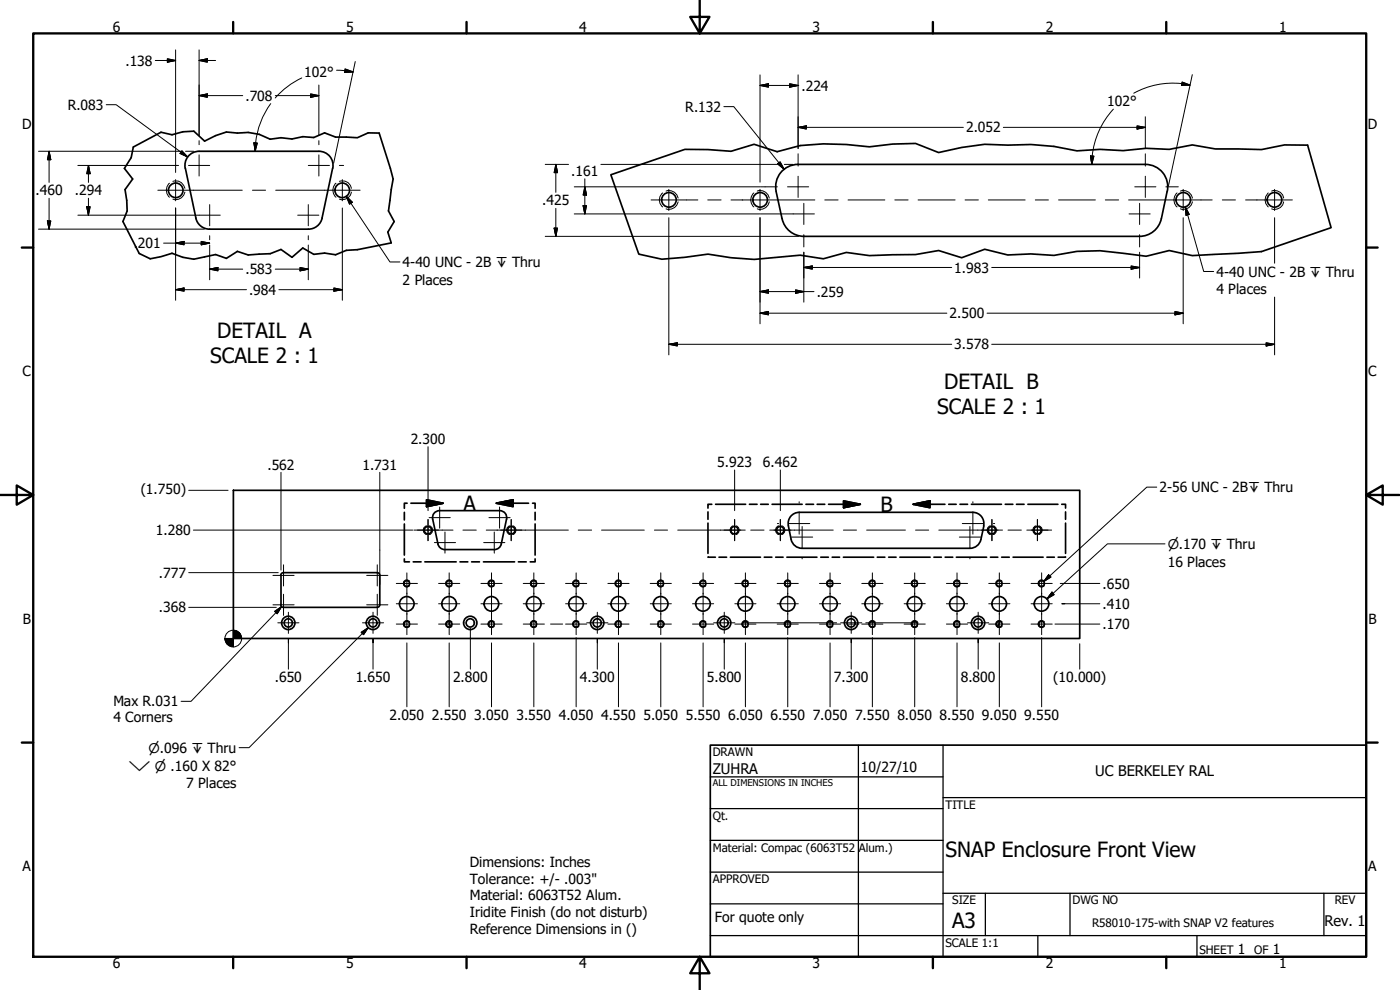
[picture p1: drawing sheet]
<svg xmlns="http://www.w3.org/2000/svg" width="420mm" height="297mm" viewBox="0 0 420 297" stroke-linecap="round" stroke-linejoin="round" font-family="sans-serif">
<!-- layer: Visible (ANSI) -->
<g fill="none" stroke="#000" stroke-width=".51">
<path d="M95.7 45.4h-36a4.2 4.2 0 0 0-4.1 5.1l3.2 15M95.7 45.4a4.2 4.2 0 0 1 4.2 5.1M99.8 50.5l-3.2 15M232.9 57.5l1.8 8.1M343.7 49.3h-104.2a6.7 6.7 0 0 0-6.6 8.1M343.8 49.3a6.7 6.7 0 0 1 6.5 8.1M350.3 57.5l-1.7 8.1M58.8 65.4a4.2 4.2 0 0 0 4.1 3.4M62.9 68.8h29.6M96.7 65.4a4.2 4.2 0 0 1-4.1 3.4M234.7 65.6a6.7 6.7 0 0 0 6.6 5.3M348.5 65.6a6.7 6.7 0 0 1-6.5 5.3h-100.8"/>
<path d="M70 147.1h254v44.5h-254zM131.9 153.2a2.13 2.13 0 0 0-2.1 2.6l1.6 7.4M132 153.2h17.9M150 153.2a2.13 2.13 0 0 1 2 2.6l-1.6 7.4M236.6 157.8l.8 4M291.9 153.7a3.3 3.3 0 0 1 3.3 4.1M292 153.7h-52.1a3.3 3.3 0 0 0-3.3 4.1M295.3 157.8l-.9 4M84.3 172.6a.79 .79 0 0 1 .8-.8l28.4 .1 .5 .7v8.9M84.3 172.6v8.9M131.4 163.2l.8 1.2 1.3 .5M150.4 163.2l-.7 1.2-1.3 .5h-14.9"/>
<path d="M237.4 161.9a3.3 3.3 0 0 0 3.3 2.6M294.4 161.9a3.3 3.3 0 0 1-3.3 2.6h-50.4M84.3 181.4a.79 .79 0 0 0 .8 .8h28.1a.79 .79 0 0 0 .8-.8M134.9 186.4v1l.4 .5M299.8 186.4v.7l-.5 .8"/>
<circle cx="52.7" cy="57.1" r="2.19"/>
<circle cx="102.7" cy="57.1" r="2.19"/>
<circle cx="200.8" cy="60" r="2.19"/>
<circle cx="228.1" cy="60" r="2.19"/>
<circle cx="355.1" cy="60" r="2.19"/>
<circle cx="382.5" cy="60" r="2.19"/>
<circle cx="128.4" cy="159.1" r="1.11"/>
<circle cx="153.4" cy="159.1" r="1.11"/>
<circle cx="220.4" cy="159.1" r="1.11"/>
<circle cx="234.2" cy="159.1" r="1.11"/>
<circle cx="297.7" cy="159.1" r="1.11"/>
<circle cx="311.4" cy="159.1" r="1.11"/>
<circle cx="122.1" cy="175.1" r=".86"/>
<circle cx="134.8" cy="175.1" r=".86"/>
<circle cx="147.5" cy="175.1" r=".86"/>
<circle cx="160.2" cy="175.1" r=".86"/>
<circle cx="172.9" cy="175.1" r=".86"/>
<circle cx="185.6" cy="175.1" r=".86"/>
<circle cx="198.3" cy="175.1" r=".86"/>
<circle cx="211" cy="175.1" r=".86"/>
<circle cx="223.7" cy="175.1" r=".86"/>
<circle cx="236.4" cy="175.1" r=".86"/>
<circle cx="249.1" cy="175.1" r=".86"/>
<circle cx="261.8" cy="175.1" r=".86"/>
<circle cx="274.5" cy="175.1" r=".86"/>
<circle cx="287.2" cy="175.1" r=".86"/>
<circle cx="299.9" cy="175.1" r=".86"/>
<circle cx="312.6" cy="175.1" r=".86"/>
<circle cx="86.5" cy="186.9" r="1.24"/>
<circle cx="86.5" cy="186.9" r="2"/>
<circle cx="111.9" cy="186.9" r="1.24"/>
<circle cx="111.9" cy="186.9" r="2"/>
<circle cx="122.1" cy="187.3" r=".86"/>
<circle cx="122.1" cy="181.2" r="2.19"/>
<circle cx="134.8" cy="187.3" r=".86"/>
<circle cx="134.8" cy="181.2" r="2.19"/>
<circle cx="141.1" cy="186.9" r="1.24"/>
<circle cx="141.1" cy="186.9" r="2"/>
<circle cx="147.5" cy="187.3" r=".86"/>
<circle cx="147.5" cy="181.2" r="2.19"/>
<circle cx="160.2" cy="187.3" r=".86"/>
<circle cx="160.2" cy="181.2" r="2.19"/>
<circle cx="172.9" cy="187.3" r=".86"/>
<circle cx="172.9" cy="181.2" r="2.19"/>
<circle cx="179.2" cy="186.9" r="1.24"/>
<circle cx="179.2" cy="186.9" r="2"/>
<circle cx="185.6" cy="187.3" r=".86"/>
<circle cx="185.6" cy="181.2" r="2.19"/>
<circle cx="198.3" cy="187.3" r=".86"/>
<circle cx="198.3" cy="181.2" r="2.19"/>
<circle cx="211" cy="187.3" r=".86"/>
<circle cx="211" cy="181.2" r="2.19"/>
<circle cx="217.3" cy="186.9" r="1.24"/>
<circle cx="217.3" cy="186.9" r="2"/>
<circle cx="223.7" cy="187.3" r=".86"/>
<circle cx="223.7" cy="181.2" r="2.19"/>
<circle cx="236.4" cy="187.3" r=".86"/>
<circle cx="236.4" cy="181.2" r="2.19"/>
<circle cx="249.1" cy="187.3" r=".86"/>
<circle cx="249.1" cy="181.2" r="2.19"/>
<circle cx="255.4" cy="186.9" r="1.24"/>
<circle cx="255.4" cy="186.9" r="2"/>
<circle cx="261.8" cy="187.3" r=".86"/>
<circle cx="261.8" cy="181.2" r="2.19"/>
<circle cx="274.5" cy="187.3" r=".86"/>
<circle cx="274.5" cy="181.2" r="2.19"/>
<circle cx="287.2" cy="187.3" r=".86"/>
<circle cx="287.2" cy="181.2" r="2.19"/>
<circle cx="293.5" cy="186.9" r="1.24"/>
<circle cx="293.5" cy="186.9" r="2"/>
<circle cx="299.9" cy="187.3" r=".86"/>
<circle cx="299.9" cy="181.2" r="2.19"/>
<circle cx="312.6" cy="187.3" r=".86"/>
<circle cx="312.6" cy="181.2" r="2.19"/>
</g>
<!-- layer: Hidden Narrow (ANSI) -->
<g fill="none" stroke="#000" stroke-width=".3">
<path d="M50.9 55a2.78 2.78 0 0 0 0 4.2M51.9 54.4a2.74 2.74 0 0 1 3.6 2.1M55.5 57.6a2.76 2.76 0 0 1-3.6 2.1M100.8 55a2.78 2.78 0 0 0 0 4.2M101.9 54.4a2.74 2.74 0 0 1 3.6 2.1M105.5 57.6a2.69 2.69 0 0 1-3.6 2.1M198.9 57.9a2.67 2.67 0 0 0 0 4.2M199.9 57.3a2.77 2.77 0 0 1 3.6 2.1M226.3 57.9a2.78 2.78 0 0 0 0 4.2M227.3 57.3a2.74 2.74 0 0 1 3.6 2.1M353.3 57.9a2.78 2.78 0 0 0 0 4.2M354.3 57.3a2.74 2.74 0 0 1 3.6 2.1"/>
<path d="M380.6 57.9a2.78 2.78 0 0 0 0 4.2M381.6 57.3a2.74 2.74 0 0 1 3.7 2.1M203.5 60.6a2.76 2.76 0 0 1-3.6 2.1M230.9 60.6a2.76 2.76 0 0 1-3.6 2.1M357.9 60.6a2.76 2.76 0 0 1-3.6 2.1M385.3 60.6a2.69 2.69 0 0 1-3.7 2.1M128 157.8a1.3 1.3 0 0 0-.8 2l.8 .6M128.8 157.8a1.34 1.34 0 0 1 1.1 1.3 1.34 1.34 0 0 1-1.1 1.3M153 157.8a1.34 1.34 0 0 0-1 1.3 1.34 1.34 0 0 0 1 1.3M153.9 157.8a1.34 1.34 0 0 1 1 1.3 1.34 1.34 0 0 1-1 1.3M220 157.8a1.37 1.37 0 0 0-.9 1.3 1.37 1.37 0 0 0 .9 1.3M220.9 157.8a1.37 1.37 0 0 1 1 1.3 1.37 1.37 0 0 1-1 1.3"/>
<path d="M233.7 157.8a1.34 1.34 0 0 0-1 1.3 1.34 1.34 0 0 0 1 1.3M234.6 157.8a1.34 1.34 0 0 1 1 1.3 1.34 1.34 0 0 1-1 1.3M297.2 157.8a1.34 1.34 0 0 0-1 1.3 1.34 1.34 0 0 0 1 1.3M298.1 157.8a1.34 1.34 0 0 1 1 1.3 1.34 1.34 0 0 1-1 1.3M310.9 157.8a1.37 1.37 0 0 0-1 1.3 1.37 1.37 0 0 0 1 1.3M311.8 157.8a1.3 1.3 0 0 1 .8 2l-.8 .6M122.9 174.4l-.7-.4h-.5a1.13 1.13 0 0 0-.7 1.1 1.13 1.13 0 0 0 .7 1h.5l.7-.4M135.6 174.4l-.7-.4h-.5a1.13 1.13 0 0 0-.7 1.1 1.13 1.13 0 0 0 .7 1h.5l.7-.4M148.3 174.4l-.7-.4h-.5a1.13 1.13 0 0 0-.7 1.1 1.13 1.13 0 0 0 .7 1h.5l.7-.4M161 174.4l-.7-.4h-.5a1.13 1.13 0 0 0-.7 1.1 1.13 1.13 0 0 0 .7 1h.5l.7-.4M173.7 174.4l-.7-.4h-.5a1.13 1.13 0 0 0-.7 1.1 1.13 1.13 0 0 0 .7 1h.5l.7-.4M186.4 174.4l-.7-.4h-.5a1.13 1.13 0 0 0-.7 1.1 1.13 1.13 0 0 0 .7 1h.5l.7-.4"/>
<path d="M199.1 174.4l-.7-.4h-.5a1.13 1.13 0 0 0-.7 1.1 1.13 1.13 0 0 0 .7 1h.5l.7-.4M211.8 174.4l-.7-.4h-.5a1.13 1.13 0 0 0-.7 1.1 1.13 1.13 0 0 0 .7 1h.5l.7-.4M224.5 174.4l-.7-.4h-.5a1.13 1.13 0 0 0-.7 1.1 1.13 1.13 0 0 0 .7 1h.5l.7-.4M237.2 174.4l-.7-.4h-.5a1.13 1.13 0 0 0-.7 1.1 1.13 1.13 0 0 0 .7 1h.5l.7-.4M249.9 174.4l-.7-.4h-.5a1.13 1.13 0 0 0-.7 1.1 1.13 1.13 0 0 0 .7 1h.5l.7-.4M262.6 174.4l-.7-.4h-.5a1.13 1.13 0 0 0-.7 1.1 1.13 1.13 0 0 0 .7 1h.5l.7-.4M275.3 174.4l-.7-.4h-.5a1.13 1.13 0 0 0-.7 1.1 1.13 1.13 0 0 0 .7 1h.5l.7-.4M288 174.4l-.7-.4h-.5a1.13 1.13 0 0 0-.7 1.1 1.13 1.13 0 0 0 .7 1h.5l.7-.4M300.7 174.4l-.7-.4h-.5a1.13 1.13 0 0 0-.7 1.1 1.13 1.13 0 0 0 .7 1h.5l.7-.4M313.4 174.4l-.7-.4h-.5a1.13 1.13 0 0 0-.7 1.1 1.13 1.13 0 0 0 .7 1h.5l.7-.4M122.9 186.6l-.7-.4h-.5a1.13 1.13 0 0 0-.7 1 1.13 1.13 0 0 0 .7 1.1h.5l.7-.4M135.6 186.6l-.7-.4h-.5a1.13 1.13 0 0 0-.7 1 1.13 1.13 0 0 0 .7 1.1h.5l.7-.4"/>
<path d="M148.3 186.6l-.7-.4h-.5a1.13 1.13 0 0 0-.7 1 1.13 1.13 0 0 0 .7 1.1h.5l.7-.4M161 186.6l-.7-.4h-.5a1.13 1.13 0 0 0-.7 1 1.13 1.13 0 0 0 .7 1.1h.5l.7-.4M173.7 186.6l-.7-.4h-.5a1.13 1.13 0 0 0-.7 1 1.13 1.13 0 0 0 .7 1.1h.5l.7-.4M186.4 186.6l-.7-.4h-.5a1.13 1.13 0 0 0-.7 1 1.13 1.13 0 0 0 .7 1.1h.5l.7-.4M197.4 186.6a1.09 1.09 0 0 1 1.6-.2 1.09 1.09 0 0 1 0 1.7 1.09 1.09 0 0 1-1.6-.2M211.8 186.6l-.7-.4h-.5a1.13 1.13 0 0 0-.7 1 1.13 1.13 0 0 0 .7 1.1h.5l.7-.4M224.5 186.6l-.7-.4h-.5a1.13 1.13 0 0 0-.7 1 1.13 1.13 0 0 0 .7 1.1h.5l.7-.4M237.2 186.6l-.7-.4h-.5a1.13 1.13 0 0 0-.7 1 1.13 1.13 0 0 0 .7 1.1h.5l.7-.4M249.9 186.6l-.7-.4h-.5a1.13 1.13 0 0 0-.7 1 1.13 1.13 0 0 0 .7 1.1h.5l.7-.4M262.6 186.6l-.7-.4h-.5a1.13 1.13 0 0 0-.7 1 1.13 1.13 0 0 0 .7 1.1h.5l.7-.4M275.3 186.6l-.7-.4h-.5a1.13 1.13 0 0 0-.7 1 1.13 1.13 0 0 0 .7 1.1h.5l.7-.4M288 186.6l-.7-.4h-.5a1.13 1.13 0 0 0-.7 1 1.13 1.13 0 0 0 .7 1.1h.5l.7-.4"/>
<path d="M300.7 186.6l-.7-.4h-.5a1.13 1.13 0 0 0-.7 1 1.13 1.13 0 0 0 .7 1.1h.5l.7-.4M313.4 186.6l-.7-.4h-.5a1.13 1.13 0 0 0-.7 1 1.13 1.13 0 0 0 .7 1.1h.5l.7-.4"/>
</g>
<!-- layer: Break Line (ANSI) -->
<path d="M40 44.1l8.3-4.4 3.3 .7 3.3-.9 3.3-.1 3.2 2.9 3.3-1.6 3.2-1.1 3.3 .3 3.3-.2 3.3 .6 3.3 1.5 3.2-.5 3.3 .4 3.3-.7 3.3 .3 3.2-1.4 3.3 1.2 6.6 .2 3.2-1.4h3.3l4.2 13.8-1.4 9.6 1.7 3.2-1.9 3.1 1 3.3-10.1 2-3.4 .2-3.2 1.3-3.3-.5-3.2 .4-3.3-1.9-3.3 2.8-3.3-2.3-3.2 1.2-6.6 .4-3.3-1.1-3.3 2.1-3.2-1.1-6.5 1.4-3.3-.6-3.3-1.2-3.3 1-3.2 .6-3.3-1.5-4.9-9.6 1.3-3.2-.2-3.2-.5-3.2 2.3-3.2-2.5-3.2 2.1-3.2zM183.3 52.4l22.2-7.6 7 .1 6.9 .5 6.9-2.1 6.9 2.2 7-1.8 6.9-.5 6.9 .2 6.9 .7 6.9-.9 7-.2 6.9 2.8 6.9-1.6 6.9-.9 7 .2 6.9-.1 6.9 .5 6.9 1.4 6.9-.5 7 .4 6.9-.7 6.9 .3 6.9-1.3 6.9 1.2 13.9 .2 6.9-1.4h6.9l7.1 24.8-20.9 7.2-20.8 1.2-6.9-1.5-6.9 1.7-13.9-1.7-6.9 .2-6.9 1.2-6.9-.4-6.9 .3-7-1.7-6.9 2.5-6.9-2.1-6.9 1.2-13.9 .3-6.9-1-6.9 1.9-6.9-1-13.9 1.2-6.9-.5-6.9-1.1-7 1-6.9 .6-6.9-1.6z" fill="none" stroke="#000" stroke-width=".51"/>
<!-- layer: Detail Boundary (ANSI) -->
<g fill="none" stroke="#000" stroke-width=".51">
<path d="M121.3 153.7v2.3M121.3 157.2v9.3M122.2 151h-.9v1.5M123.3 151h9.7M128 150l5 1-5 1zM149 151l5-1v2zM149 151h9.6M159.8 151h.8v1.5M160.6 153.7v2.3M160.6 157.2v9.3M212.5 153.6v2.2M212.5 157v9"/>
<path d="M213.6 151.3h-1.1v1.1M214.8 151.3h9M224.9 151.3h2.3M228.3 151.3h2.3M231.7 151.3h9M241.9 151.3h2.3M245.2 151.3h2.3M248.7 151.3h9.5M253.2 150.3l5 1-5 1zM274.1 151.3l5-1v2zM274.1 151.3h9.5M284.7 151.3h2.3"/>
<path d="M288.1 151.3h2.3M291.5 151.3h9M301.7 151.3h2.3M305.1 151.3h2.2M308.5 151.3h9M318.6 151.3h1.2v1.1M319.8 153.6v2.2M319.8 157v9M121.3 167.7v.9h1.6M124 168.6h2.4M127.5 168.6h9.4M138 168.6h2.4"/>
<path d="M141.5 168.6h2.4M145.1 168.6h9.3M155.6 168.6h2.3M160.6 167.7v.9h-1.5M212.5 167.1l2.2 .1M215.8 167.2h2.3M219.2 167.2h9M229.4 167.2h2.2M232.8 167.2h2.2M236.2 167.2h9M246.3 167.2h2.3M249.7 167.2h2.3"/>
<path d="M253.1 167.2h9.1M263.3 167.2h2.3M266.7 167.2h2.2M270.1 167.2h9M280.3 167.2h2.2M283.7 167.2h2.2M287 167.2h9.1M297.2 167.2h2.3M300.6 167.2h2.3M304 167.2h9.1M314.2 167.2h2.2M319.8 167.1l-2.2 .1"/>
</g>
<path d="M128 152l5-1zM128 150l5 1-5 1zM149 151l5-1zM149 151l5-1v2zM253.2 152.3l5-1zM253.2 150.3l5 1-5 1zM274.1 151.3l5-1zM274.1 151.3l5-1v2z" fill="#000" stroke="#000" stroke-width=".51"/>
<!-- layer: Border (ANSI) -->
<g fill="none" stroke="#000" stroke-width=".7">
<path d="M10 10h400v277.1h-400zM70 6.6v3.4M140 6.6v3.4M210 0v10l-2.9-4.9h5.8l-2.9 4.9M280 6.6v3.4M350 6.6v3.4M6.5 74.3h3.5M410 74.3h3.4M0 148.5h10l-5-2.8v5.7l5-2.9M410 148.5l5 2.9v-5.7l-5 2.8h10M6.5 222.8h3.5M410 222.8h3.4"/>
<path d="M70 287.1v3.4M140 287.1v3.4M210 287.1l2.9 4.9h-5.8l2.9-4.9v9.9M280 287.1v3.4M350 287.1v3.4"/>
</g>
<!-- layer: Title (ANSI) -->
<g fill="none" stroke="#000" stroke-width=".38">
<path d="M213.2 233.1h69.8M257.6 223.6v63.5M283 239.3h127M283 223.6v63.5M213.2 242.6h69.8M213.2 252.1h69.8M213.2 261.7h69.8M213.2 271.2h69.8M283 268h127M295.7 268v12.7M321.1 268v12.7M397.3 268v12.7"/>
<path d="M213.2 280.7h196.8M311.5 280.7v6.4M359.2 280.7v6.4"/>
</g>
<path d="M213.2 223.6h196.8v63.5h-196.8z" fill="none" stroke="#000" stroke-width=".51"/>
<!-- layer: Dimension (ANSI) -->
<g fill="none" stroke="#000" stroke-width=".3">
<path d="M46.6 18.1h6.1M50.2 17.6l2.5 .5-2.5 .6zM52.7 15v34.5M59.8 18.1l2.4-.5v1.1zM59.8 15v25.6M59.8 18.1h4.9M106.6 18.5l-6.5 30.4M31.9 31.4h3l21.4 15.7M59.8 28.7l2.4-.5v1zM59.8 28.7h13M81.3 31.1a24.4 24.4 0 0 0-4.7 14.3M82.6 28.7h13.1"/>
<path d="M90.6 23.4a24.4 24.4 0 0 0-8 6M93.2 28.2l2.5 .5-2.5 .5zM95.7 25.5v15.1M101 21.1l2.5 .1M103.5 21.2l2.5 .4M103.6 20.7l2.4 .9-2.6 .1zM217.2 32h3l15.1 18.8M228.1 25.6l2.5-.5v1zM228.1 22.5v32.2M228.1 25.6h11.6M237 25.1l2.5 .5-2.5 .5zM239.5 38.2l2.5-.4v.9z"/>
<path d="M239.5 38.2h49.6M239.5 22.5v22.1M301.1 38.2h42.6M334.1 32.7a24.4 24.4 0 0 0-6.4 16.6M341.2 37.8l2.5 .4-2.5 .5zM343.7 35v9.6M354.6 25.1l2.5 .4M354.7 25.1a24.4 24.4 0 0 0-14.4 2.9M354.8 24.6l2.3 .9-2.5 .1zM357.8 22.4l-7.2 33.5M11.6 45.4h43M14.7 45.4l.5 2.5h-1z"/>
<path d="M14.7 45.4v9.3M14.7 59.5v9.3M23.4 49.6h28.9M26.5 49.6l.6 2.5h-1.1zM26.5 49.6v5.1M26.5 59.5v5.1M52.7 49.7v2M54.6 45.3l1.7 1.8-2.3-1.1zM55.7 45.4h2.5M76.2 42.8l1 .1-.6 2.5zM163.6 49.3h7M166.8 49.3l.5 2.5h-1z"/>
<path d="M166.8 49.3v8.4M172.3 56.1h28.4M175.5 56.1l.5 2.4h-1zM175.5 53.6v10.6M180.3 49.3h53M200.9 56.1h27.1M228.2 56.1h1.4M233.4 49.1l.7-.5 1.2 2.2zM235.4 49.3h2.5M327.3 46.8h1l-.6 2.5zM11.6 68.8h49.7M14.2 66.3h1l-.5 2.5z"/>
<path d="M23.4 64.6h36.4M26 62h1.1l-.6 2.6zM49.1 72.9h13.8M52.7 72.9l2.5-.5v1.1zM52.7 62.4v27.7M60.4 72.4l2.5 .5-2.5 .6zM62.9 73.5v10.4M92.5 73.5v10.4M102.7 62.4v27.7M163.6 70.9h76M166.3 68.4h1l-.5 2.5zM166.8 62.5v8.4"/>
<path d="M172.3 64.2h28.4M175 61.7h1l-.5 2.5zM200.7 65.3v41.2M200.9 64.2h27.1M228.1 65.3v31.8M228.2 64.2h9.9M241.2 75.7v15M339.5 79.8l2.5 .4-2.5 .6zM342 75.7v7.7M355.1 65.3v31.8M382.5 65.3v13.7M52.7 86.9l2.5-.5v1z"/>
<path d="M52.7 86.9h21.3M62.9 80.8l2.5-.6v1.1zM62.9 80.8h9.9M82.6 80.8h9.9M83.7 86.9h19M90 80.2l2.5 .6-2.5 .5zM100.2 86.4l2.5 .5-2.5 .5zM228.1 94l2.5-.5v1zM228.1 87.5l2.5-.5v1zM228.1 94h56.1M228.1 87.5h16.2M238.8 87l2.4 .5-2.4 .5z"/>
<path d="M241.2 80.2l2.6-.4v1zM241.2 80.2h44.4M296.2 94h58.9M297.6 80.2h44.4M352.6 93.5l2.5 .5-2.5 .5zM382.5 89.1v17.4M200.7 103.3l2.6-.4v.9zM200.7 103.3h84.9M297.6 103.3h84.9M380 102.9l2.5 .4-2.5 .5zM128.5 134v19.2M56.6 147.1h11.9"/>
<path d="M58 159.1h65.8M84.3 141.7v29.4M114 141.7v30.8M220.5 141v12.2M234.2 141v12.2M56.6 171.8h26.9M114 172.7v2.7M318.2 175.1h11.9M56.6 182.2h26.3M82.4 183.4l2.1-1.4-1.3 2.1zM84.5 182l-27.2 28.4h-2.9M86.6 192.8v-1v9"/>
<path d="M112 192.8v-1v9M122.1 192.9v19.2M134.8 192.9v19.2M141.2 188.5v12.3M147.5 192.9v19.2M160.2 192.9v19.2M165.2 187.2h3.6M172.9 191.3v20.8M179.3 192.8v-1v9M185.6 192.9v19.2M198.3 192.9v19.2M211 192.9v19.2"/>
<path d="M217.4 192.8v-1v9M222.8 186.9h.8M223.7 192.9v19.2M223.8 186.9h12.5M236.4 191.3v20.8M236.5 186.9h12.5M249.1 192.9v19.2M249.2 186.9h1.9M254.1 187.2h1.2M255.5 192.8v-1v9M255.5 187.2h2.2M259.8 186.9h1.9"/>
<path d="M261.8 191.3v20.8M261.9 186.9h12.5M274.5 191.3v20.8M274.6 186.9h.9M287.2 192.9v19.2M293.6 192.8v-1v9M299.9 192.9v19.2M312.6 191.3v20.8M316.6 187.2h13.5M319.5 181.2h-.8h11.4M324 193.2v7.6"/>
<circle cx="70" cy="191.6" r="2.51"/>
</g>
<g fill="#000" stroke="#000" stroke-width=".3">
<path d="M50.2 18.7l2.5-.6zM50.2 17.6l2.5 .5-2.5 .6zM59.8 18.1l2.4-.5zM59.8 18.1l2.4-.5v1.1zM59.8 28.7l2.4-.5zM59.8 28.7l2.4-.5v1zM93.2 29.2l2.5-.5zM93.2 28.2l2.5 .5-2.5 .5zM103.4 21.7l2.6-.1zM103.6 20.7l2.4 .9-2.6 .1zM228.1 25.6l2.5-.5zM228.1 25.6l2.5-.5v1z"/>
<path d="M237 26.1l2.5-.5zM237 25.1l2.5 .5-2.5 .5zM239.5 38.2l2.5-.4zM239.5 38.2l2.5-.4v.9zM341.2 38.7l2.5-.5zM341.2 37.8l2.5 .4-2.5 .5zM354.6 25.6l2.5-.1zM354.8 24.6l2.3 .9-2.5 .1zM14.7 45.4l.5 2.5zM14.7 45.4l.5 2.5h-1zM26.5 49.6l.6 2.5zM26.5 49.6l.6 2.5h-1.1z"/>
<path d="M54 46l2.3 1.1zM54.6 45.3l1.7 1.8-2.3-1.1zM76.2 42.8l.4 2.6zM76.2 42.8l1 .1-.6 2.5zM166.8 49.3l.5 2.5zM166.8 49.3l.5 2.5h-1zM175.5 56.1l.5 2.4zM175.5 56.1l.5 2.4h-1zM233.4 49.1l1.9 1.7zM233.4 49.1l.7-.5 1.2 2.2zM327.3 46.8l.4 2.5zM327.3 46.8h1l-.6 2.5z"/>
<path d="M14.2 66.3l.5 2.5zM14.2 66.3h1l-.5 2.5zM26 62l.5 2.6zM26 62h1.1l-.6 2.6zM52.7 72.9l2.5-.5zM52.7 72.9l2.5-.5v1.1zM60.4 73.5l2.5-.6zM60.4 72.4l2.5 .5-2.5 .6zM166.3 68.4l.5 2.5zM166.3 68.4h1l-.5 2.5zM175 61.7l.5 2.5zM175 61.7h1l-.5 2.5z"/>
<path d="M241.2 80.2l2.6-.4zM241.2 80.2l2.6-.4v1zM52.7 86.9l2.5-.5zM52.7 86.9l2.5-.5v1zM62.9 80.8l2.5-.6zM62.9 80.8l2.5-.6v1.1zM90 81.3l2.5-.5zM90 80.2l2.5 .6-2.5 .5zM100.2 87.4l2.5-.5zM100.2 86.4l2.5 .5-2.5 .5zM228.1 94l2.5-.5zM228.1 94l2.5-.5v1z"/>
<path d="M228.1 87.5l2.5-.5zM228.1 87.5l2.5-.5v1zM238.8 88l2.4-.5zM238.8 87l2.4 .5-2.4 .5zM339.5 80.8l2.5-.6zM339.5 79.8l2.5 .4-2.5 .6zM352.6 94.5l2.5-.5zM352.6 93.5l2.5 .5-2.5 .5zM200.7 103.3l2.6-.4zM200.7 103.3l2.6-.4v.9zM380 103.8l2.5-.5zM380 102.9l2.5 .4-2.5 .5z"/>
<path d="M67.5 191.6l.8 1.7-.6-.8zM67.5 191.6l1.6 2.3-.8-.6zM67.5 191.6l2.5 2.4-.9-.1zM70 191.6h2.5zM70 189.1l2.5 2.5h-2.5zM70 189.1v4.9zM67.5 191.6h2.5v2.4zM67.5 191.6h2.5zM71.8 189.8l.5 .8 .2 1zM71 189.3l.8 .5 .7 1.8zM70 189.1l1 .2 1.5 2.3zM84.5 182l-1.3 2.1z"/>
<path d="M82.4 183.4l2.1-1.4-1.3 2.1z"/>
</g>
<!-- layer: Center Mark (ANSI) -->
<g fill="none" stroke="#000" stroke-width=".3">
<path d="M52.3 49.6h1.3M52.7 53.9v6.3M56.6 49.6h6.3M59.8 42.2v1.2M59.8 46.5v6.3M95.7 46.5v3.1h-3.2M95.7 42.2v1.2M98.9 49.6h-3.2v3.2M101.9 49.6h1.2M102.7 53.9v6.3M200.7 56.8v6.4M228.1 56.8v6.4"/>
<path d="M229.6 56.1h3.7M236.3 56.1h6.4M239.5 46.2v3.6M239.5 52.9v6.3M343.7 52.9v3.2h-3.1M343.7 46.2v3.6M346.9 56.1h-3.2v3.1M349.9 56.1h3.7M355.1 56.8v6.4M382.5 56.8v6.4M59.8 64.6h6.3M62.9 61.4v6.3"/>
<path d="M62.9 70.7v1.2M89.3 64.6h6.4M92.5 61.4v6.3M92.5 70.7v1.2M238.1 64.2h6.3M241.2 61v6.4M241.2 70.4v3.7M338.8 64.2h6.4M342 61v6.4M342 70.4v3.7M125.3 159.1h6.3M128.5 155.9v6.3"/>
<path d="M128.8 155.3h6.3M132 152.1v6.4M133.5 159.6v6.4M146.7 155.3h6.4M148.3 159.6v6.4M149.9 152.1v6.4M150.2 159.1h6.4M153.4 155.9v6.3M217.3 159.1h6.3M220.5 155.9v6.3M231 159.1h6.4M233.3 157.1h.4"/>
<path d="M234.2 155.9v6.3M236.7 157.1h6.3M239.8 150.5v.4M239.8 153.9v6.4M240.7 158v6.3M291.1 158v6.3M292 153.9v3.2h-3.2M292 150.5v.4M294.5 159.1h6.4M295.1 157.1h-3.1v3.2M297.7 155.9v6.3M298.1 157.1h.4"/>
<path d="M308.2 159.1h6.3M311.3 155.9v6.3M81.9 172.6h6.4M85.1 169.5v6.3M85.1 178.3v6.3M110 172.6h6.4M113.2 178.3v6.3M113.2 169.5v6.3M118.9 175.1h6.4M122.1 178v6.3M122.1 171.9v6.3M130.4 162.8h6.3"/>
<path d="M131.6 175.1h6.4M134.8 178v6.3M134.8 171.9v6.3M144.3 175.1h6.4M145.2 162.8h6.3M147.5 171.9v6.3M147.5 178v6.3M157 175.1h6.4M160.2 178v6.3M160.2 171.9v6.3M169.7 175.1h6.4M172.9 171.9v6.3"/>
<path d="M172.9 178v6.3M182.4 175.1h6.4M185.6 178v6.3M185.6 171.9v6.3M195.1 175.1h6.4M198.3 171.9v6.3M198.3 178v6.3M207.8 175.1h6.4M211 171.9v6.3M211 178v6.3M220.5 175.1h6.4M223.7 171.9v6.3"/>
<path d="M223.7 178v6.3M233.2 175.1h6.4M236.4 178v6.3M236.4 171.9v6.3M237.6 161.1h6.3M240.7 167.4v.3M245.9 175.1h6.4M249.1 171.9v6.3M249.1 178v6.3M258.6 175.1h6.4M261.8 178v6.3M261.8 171.9v6.3"/>
<path d="M271.3 175.1h6.4M274.5 171.9v6.3M274.5 178v6.3M284 175.1h6.4M287.2 178v6.3M287.2 171.9v6.3M287.9 161.1h6.4M291.1 167.4v.3M296.7 175.1h6.4M299.9 178v6.3M299.9 171.9v6.3M309.4 175.1h6.4"/>
<path d="M312.6 178v6.3M312.6 171.9v6.3M81.9 181.5h6.4M83.4 186.9h6.3M86.6 183.7v6.3M108.8 186.9h6.3M110 181.5h6.4M112 183.7v6.3M118.9 181.2h6.4M118.9 187.2h6.4M122.1 184.1v6.3M131.6 187.2h6.4"/>
<path d="M131.6 181.2h6.4M134.8 184.1v6.3M144.3 181.2h6.4M144.3 187.2h6.4M147.5 184.1v6.3M157 187.2h6.4M157 181.2h6.4M160.2 184.1v6.3M169.7 181.2h6.4M169.7 187.2h6.4M172.9 184.1v6.3M176.1 186.9h6.3"/>
<path d="M179.3 183.7v6.3M182.4 187.2h6.4M182.4 181.2h6.4M185.6 184.1v6.3M195.1 181.2h6.4M195.1 187.2h6.4M198.3 184.1v6.3M207.8 181.2h6.4M207.8 187.2h6.4M211 184.1v6.3M214.2 186.9h6.3M217.4 183.7v6.3"/>
<path d="M220.5 181.2h6.4M220.5 187.2h6.4M223.7 184.1v6.3M233.2 187.2h6.4M233.2 181.2h6.4M236.4 184.1v6.3M245.9 181.2h6.4M245.9 187.2h6.4M249.1 184.1v6.3M252.3 186.9h6.3M255.5 183.7v6.3M258.6 187.2h6.4"/>
<path d="M258.6 181.2h6.4M261.8 184.1v6.3M271.3 181.2h6.4M271.3 187.2h6.4M274.5 184.1v6.3M284 181.2h6.4M284 187.2h6.4M287.2 184.1v6.3M290.4 186.9h6.3M293.6 183.7v6.3M296.7 187.2h6.4M296.7 181.2h6.4"/>
<path d="M299.9 184.1v6.3M309.4 187.2h6.4M309.4 181.2h6.4M312.6 184.1v6.3"/>
</g>
<!-- layer: Symbol (ANSI) -->
<path d="M103.9 58.9l1.8 1.8-.8 .6zM103.9 58.9l13.1 19.7h3M355.7 62.1l1.2 2.2-1 .3zM355.7 62.1l5.6 19.4h2.9M347.2 146.2h-3l-31 28.3M314.7 172.5l.7 .7-2.2 1.3zM315.7 177.7l.7 .7-2.2 1.3zM349.6 163.2h-17.2l-18.2 16.5M108.4 189.7l2.1-1.4-1.4 2.1zM110.5 188.3l-35.8 36h-2.9" fill="none" stroke="#000" stroke-width=".3"/>
<path d="M103.9 58.9l1.8 1.8zM103.9 58.9l1.8 1.8-.8 .6zM355.7 62.1l1.2 2.2zM355.7 62.1l1.2 2.2-1 .3zM314.7 172.5l-1.5 2zM314.7 172.5l.7 .7-2.2 1.3zM315.7 177.7l-1.5 2zM315.7 177.7l.7 .7-2.2 1.3zM110.5 188.3l-1.4 2.1zM108.4 189.7l2.1-1.4-1.4 2.1z" fill="#000" stroke="#000" stroke-width=".3"/>
<!-- layer: Centerline (ANSI) -->
<g fill="none" stroke="#000" stroke-width=".3">
<path d="M47.4 57.1h25.3M75.8 57.1h3.9M82.7 57.1h25.4M195.4 60h14M212.4 60h4M219.4 60h25.1M247.5 60h4M254.5 60h11.1M268.5 60h4M275.5 60h11.1M289.6 60h4M296.6 60h11.1"/>
<path d="M310.7 60h3.9M317.7 60h11M331.7 60h4M338.7 60h25.1M366.8 60h4M373.8 60h14.1M124.2 159.1h11.8M138.9 159.1h4M145.9 159.1h24.7M173.5 159.1h4M180.5 159.1h12.9M196.4 159.1h3.9"/>
<path d="M203.4 159.1h18.9M225.3 159.1h4M232.3 159.1h17.8M253.1 159.1h3.9M260.1 159.1h11.6M274.8 159.1h3.9M281.7 159.1h17.8M302.5 159.1h4M309.5 159.1h6.1"/>
</g>
<g font-size="6.3">
<text x="65.2" y="101.5">DETAIL A</text>
<text x="63.1" y="109">SCALE 2 : 1</text>
<text x="283.4" y="116.8">DETAIL B</text>
<text x="281.2" y="124.3">SCALE 2 : 1</text>
<text x="139.1" y="153.3">A</text>
<text x="264.3" y="153.6">B</text>
<text x="283.8" y="257">SNAP Enclosure Front View</text>
<text x="285.8" y="278.6">A3</text>
</g>
<g font-size="4.4">
<text x="213.9" y="232.2">ZUHRA</text>
<text x="328.7" y="233">UC BERKELEY RAL</text>
<text x="397.5" y="277.8">Rev. 1</text>
</g>
<g font-size="4.2">
<text x="33.8" y="9.6">6</text>
<text x="103.9" y="9.6">5</text>
<text x="173.9" y="9.6">4</text>
<text x="243.8" y="9.6">3</text>
<text x="313.9" y="9.6">2</text>
<text x="383.9" y="9.6">1</text>
<text x="37.7" y="19.7">.138</text>
<text x="91.3" y="23.2">102°</text>
<text x="240.5" y="27.2">.224</text>
<text x="20.3" y="32.9">R.083</text>
<text x="73.7" y="30.2">.708</text>
<text x="205.7" y="33.5">R.132</text>
<text x="332.3" y="31.9">102°</text>
<text x="6.7" y="38.7">D</text>
<text x="289.9" y="39.7">2.052</text>
<text x="410.5" y="38.7">D</text>
<text x="171.4" y="52.8">.161</text>
<text x="10.7" y="58.6">.460</text>
<text x="22.5" y="58.6">.294</text>
<text x="162.8" y="61.6">.425</text>
<text x="40.1" y="74.5">.201</text>
<text x="73.7" y="82.3">.583</text>
<text x="120.8" y="80.1">4-40 UNC - 2B ↧ Thru</text>
<text x="286.4" y="81.8">1.983</text>
<text x="365.1" y="83">4-40 UNC - 2B ↧ Thru</text>
<text x="74.7" y="88.4">.984</text>
<text x="120.8" y="85.5">2 Places</text>
<text x="245.1" y="89">.259</text>
<text x="365.1" y="88.3">4 Places</text>
<text x="285" y="95.5">2.500</text>
<text x="286.4" y="104.8">3.578</text>
<text x="6.8" y="113">C</text>
<text x="410.7" y="113">C</text>
<text x="123.3" y="133.1">2.300</text>
<text x="80.3" y="140.9">.562</text>
<text x="108.8" y="140.9">1.731</text>
<text x="215.3" y="140.1">5.923</text>
<text x="229" y="140.1">6.462</text>
<text x="42.2" y="148.3">(1.750)</text>
<text x="348" y="147.7">2-56 UNC - 2B↧ Thru</text>
<text x="46.8" y="160.6">1.280</text>
<text x="47.7" y="173.3">.777</text>
<text x="350.5" y="170">16 Places</text>
<text x="330.9" y="176.6">.650</text>
<text x="47.7" y="183.8">.368</text>
<text x="330.9" y="182.7">.410</text>
<text x="6.9" y="187.2">B</text>
<text x="330.9" y="188.8">.170</text>
<text x="410.7" y="187.2">B</text>
<text x="82.5" y="204.6">.650</text>
<text x="106.7" y="204.6">1.650</text>
<text x="136" y="204.6">2.800</text>
<text x="174.1" y="204.6">4.300</text>
<text x="212.2" y="204.6">5.800</text>
<text x="250.3" y="204.6">7.300</text>
<text x="288.4" y="204.6">8.800</text>
<text x="316" y="204.7">(10.000)</text>
<text x="34" y="211.9">Max R.031</text>
<text x="34" y="216.6">4 Corners</text>
<text x="116.9" y="216">2.050</text>
<text x="129.6" y="216">2.550</text>
<text x="142.3" y="216">3.050</text>
<text x="155" y="216">3.550</text>
<text x="167.7" y="216">4.050</text>
<text x="180.4" y="216">4.550</text>
<text x="193.1" y="216">5.050</text>
<text x="205.8" y="216">5.550</text>
<text x="218.5" y="216">6.050</text>
<text x="231.2" y="216">6.550</text>
<text x="243.9" y="216">7.050</text>
<text x="256.6" y="216">7.550</text>
<text x="269.3" y="216">8.050</text>
<text x="282" y="216">8.550</text>
<text x="294.7" y="216">9.050</text>
<text x="307.4" y="216">9.550</text>
<text x="258.4" y="231.6">10/27/10</text>
<text x="55.9" y="236.5">7 Places</text>
<text x="6.8" y="261.4">A</text>
<text x="141" y="260.1">Dimensions: Inches</text>
<text x="410.7" y="261.4">A</text>
<text x="141" y="265.2">Tolerance: +/- .003&quot;</text>
<text x="141" y="270.2">Material: 6063T52 Alum.</text>
<text x="141" y="275.2">Iridite Finish (do not disturb)</text>
<text x="141" y="280.2">Reference Dimensions in ()</text>
<text x="214.6" y="276.7">For quote only</text>
<text x="371.5" y="286.2">1</text>
<text x="382" y="286.2">1</text>
<text x="33.8" y="290.5">6</text>
<text x="103.9" y="290.5">5</text>
<text x="173.9" y="290.5">4</text>
<text x="243.8" y="290.5">3</text>
<text x="313.9" y="290.5">2</text>
<text x="383.9" y="290.5">1</text>
</g>
<g font-size="4">
<text x="350.5" y="164.7">⌀.170 ↧ Thru</text>
<text x="44.6" y="225.9">⌀.096 ↧ Thru</text>
<text x="38.5" y="231.2">⌵ ⌀ .160 X 82°</text>
</g>
<g font-size="3.5">
<text x="213.9" y="226.9">DRAWN</text>
<text x="213.9" y="245.9">Qt.</text>
<text x="283.8" y="242.6">TITLE</text>
<text x="213.9" y="255.5">Material: Compac (6063T52</text>
<text x="257.7" y="255.5">Alum.)</text>
<text x="213.9" y="265">APPROVED</text>
<text x="285.8" y="271.3">SIZE</text>
<text x="321.9" y="271.3">DWG NO</text>
<text x="400.6" y="271.3">REV</text>
<text x="327.7" y="278.2">R58010-175-with SNAP V2 features</text>
<text x="283.8" y="284">SCALE 1:1</text>
<text x="360" y="286.2">SHEET</text>
<text x="376.4" y="286.2">OF</text>
</g>
<text font-size="2.8" x="213.9" y="235.9">ALL DIMENSIONS IN INCHES</text>
</svg>
